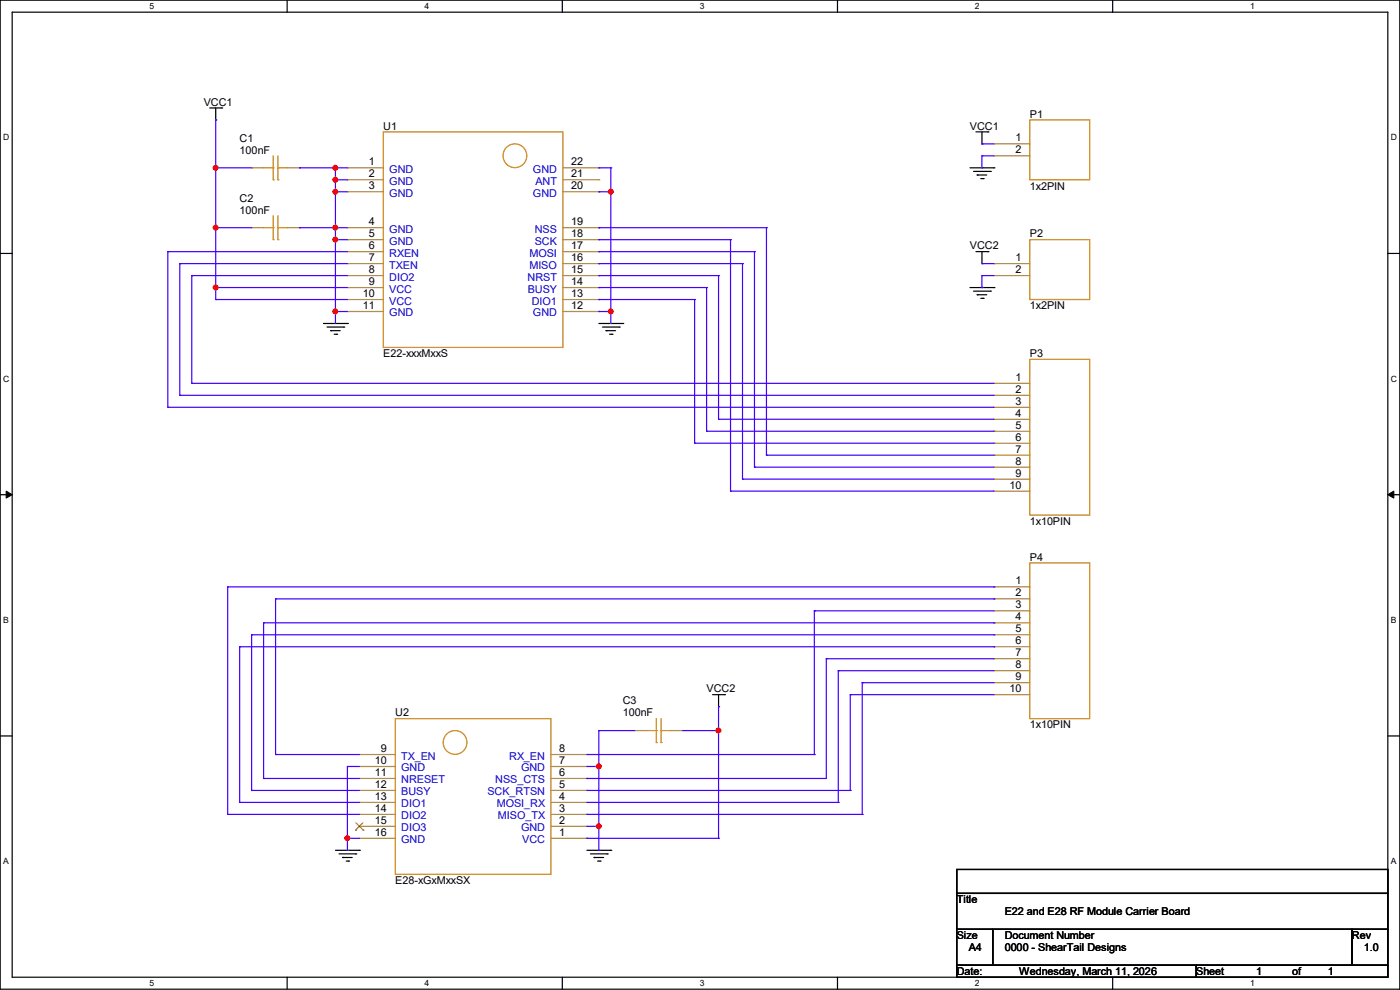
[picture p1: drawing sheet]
<svg xmlns="http://www.w3.org/2000/svg" width="297mm" height="210mm" viewBox="0 0 297 210" stroke-linecap="round" stroke-linejoin="round" font-family="sans-serif">
<path d="M0 0h297v209.8h-297zM2.6 2.6h291.8v204.7h-291.8z" fill="none" stroke="#000" stroke-width=".25"/>
<g fill="#fff">
<path d="M31.7 .3h1v2h-1z"/>
<path d="M31.7 207.6h1v1.9h-1z"/>
</g>
<path d="M60.9 0v2.6M60.9 207.3v2.5" fill="none" stroke="#000" stroke-width=".25"/>
<g fill="#fff">
<path d="M90.1 .3h1v2h-1z"/>
<path d="M90.1 207.6h1v1.9h-1z"/>
</g>
<path d="M119.3 0v2.6M119.3 207.3v2.5" fill="none" stroke="#000" stroke-width=".25"/>
<g fill="#fff">
<path d="M148.5 .3h.9v2h-.9z"/>
<path d="M148.5 207.6h.9v1.9h-.9z"/>
</g>
<path d="M177.7 0v2.6M177.7 207.3v2.5" fill="none" stroke="#000" stroke-width=".25"/>
<g fill="#fff">
<path d="M206.8 .3h1v2h-1z"/>
<path d="M206.8 207.6h1v1.9h-1z"/>
</g>
<path d="M236.1 0v2.6M236.1 207.3v2.5" fill="none" stroke="#000" stroke-width=".25"/>
<g fill="#fff">
<path d="M265.2 .3h1v2h-1z"/>
<path d="M265.2 207.6h1v1.9h-1z"/>
<path d="M.7 28.2h1.2v1.9h-1.2z"/>
<path d="M295.1 28.2h1.2v1.9h-1.2z"/>
<path d="M.7 79.3h1.2v2h-1.2z"/>
<path d="M295.1 79.3h1.2v2h-1.2z"/>
</g>
<path d="M0 53.8h2.6M294.4 53.8h2.6" fill="none" stroke="#000" stroke-width=".25"/>
<g fill="#fff">
<path d="M.7 130.5h1.2v2h-1.2z"/>
<path d="M295.1 130.5h1.1v2h-1.1z"/>
</g>
<path d="M0 104.9h2.6M294.4 104.9h2.6" fill="none" stroke="#000" stroke-width=".25"/>
<path d="M1.3 104.2l1.3 .7-1.3 .8zM294.4 104.9l1.3-.7v1.5z" fill="#000" stroke="#000" stroke-width=".21"/>
<g fill="#fff">
<path d="M.7 181.7h1.2v2h-1.2z"/>
<path d="M295.1 181.7h1.1v2h-1.1z"/>
</g>
<g fill="none" stroke="#000" stroke-width=".25">
<path d="M44.5 22.9h2.5M45.8 25.4h.1M45.8 22.9v2.5M47 22.9h.1M205.8 35.6h5.1M206.5 36.4h3.6M207.1 28h2.5M207.3 37.1h.1M207.3 37.1h2M208.1 37.9h.5M208.3 30.5h.1M208.3 28v2.5"/>
<path d="M208.6 37.9h.1M209.6 28h.1M210.1 36.4h.1M210.9 35.6h.1M207.1 53.4h2.5M208.3 55.9h.1M208.3 53.4v2.5M209.6 53.4h.1M68.6 68.6h5.1M69.4 69.4h3.5M70.1 70.1h.1M70.1 70.1h2.1"/>
<path d="M70.9 70.9h.5M71.4 70.9h.1M72.9 69.4h.1M73.7 68.6h.1M127 68.6h5.1M127.8 69.4h3.6M128.6 70.1h.1M128.6 70.1h2M129.3 70.9h.5M129.8 70.9h.1M131.4 69.4h.1M132.1 68.6h.1"/>
<path d="M205.8 61h5.1M206.5 61.8h3.6M207.3 62.5h.1M207.3 62.5h2M208.1 63.3h.5M208.6 63.3h.1M210.1 61.8h.1M210.9 61h.1M0 156.1h2.6M151.2 147.4h2.5M152.4 149.9h.1M152.4 147.4v2.5"/>
<path d="M153.7 147.4h.1M294.4 156.1h2.6M71.2 180.4h5M71.9 181.1h3.6M72.7 181.9h.1M72.7 181.9h2M73.4 182.7h.6M74 182.7h.1M75.5 181.1h.1M76.2 180.4h.1M124.5 180.4h5.1M125.3 181.1h3.5"/>
<path d="M126 181.9h.1M126 181.9h2.1M126.8 182.7h.5M127.3 182.7h.1M128.8 181.1h.1M129.6 180.4h.1M203 184.4h91.4v5.1h-91.4zM203 189.5h91.4v7.6h-91.4zM203 197.1h7.6v7.7h-7.6zM210.6 197.1h76.2v7.7h-76.2zM286.8 197.1h7.6v7.7h-7.6zM203 204.8h50.8v2.5h-50.8z"/>
<path d="M253.8 204.8h40.6v2.5h-40.6z"/>
</g>
<g fill="none" stroke="#cc8006" stroke-width=".25">
<path d="M55.9 35.6h2.1M58 38.1h.1M58 35.6h.1M58 33.1v5M59 38.1h.1M59 35.6h.1M59 33.1v5M59 35.6h2M81.3 28h38.1v45.7h-38.1zM218.5 25.4h12.7v12.7h-12.7zM55.9 48.3h2.1M58 50.8h.1"/>
<path d="M58 48.3h.1M58 45.8v5M59 50.8h.1M59 48.3h.1M59 45.8v5M59 48.3h2M218.5 50.8h12.7v12.7h-12.7zM218.5 76.2h12.7v33.1h-12.7zM218.5 119.4h12.7v33h-12.7zM83.9 152.4h33v33.1h-33zM137.2 155h2M139.2 157.5h.1"/>
<path d="M139.2 155h.1M139.2 152.4v5.1M140.3 157.5h.1M140.3 155h.1M140.3 152.4v5.1M140.3 155h2"/>
<circle cx="109.2" cy="33" r="2.52"/>
<circle cx="96.5" cy="157.5" r="2.52"/>
</g>
<g fill="none" stroke="#a84" stroke-width=".25">
<path d="M53.4 35.6h.1M53.4 35.6h2.5M61 35.6h2.5M63.5 35.6h.1M73.7 35.6h.1M73.7 38.1h.1M73.7 35.6h7.6M73.7 38.1h7.6M119.4 35.6h7.6M119.4 38.1h7.6M127 38.1h.1M127 35.6h.1"/>
<path d="M210.9 30.5h.1M210.9 33.1h.1M210.9 30.5h7.6M210.9 33.1h7.6M53.4 48.3h.1M53.4 48.3h2.5M61 48.3h2.5M63.5 48.3h.1M73.7 40.7h.1M73.7 48.3h.1M73.7 50.8h.1M73.7 53.4h.1"/>
<path d="M73.7 55.9h.1M73.7 58.5h.1M73.7 48.3h7.6M73.7 55.9h7.6M73.7 58.5h7.6M73.7 40.7h7.6M73.7 50.8h7.6M73.7 53.4h7.6M119.4 48.3h7.6M119.4 55.9h7.6M119.4 58.5h7.6M119.4 40.7h7.6"/>
<path d="M119.4 50.8h7.6M119.4 53.4h7.6M127 58.5h.1M127 55.9h.1M127 53.4h.1M127 50.8h.1M127 48.3h.1M127 40.7h.1M210.9 55.9h.1M210.9 58.5h.1M210.9 55.9h7.6M210.9 58.5h7.6"/>
<path d="M73.7 61h.1M73.7 63.5h.1M73.7 66.1h.1M73.7 61h7.6M73.7 63.5h7.6M73.7 66.1h7.6M119.4 61h7.6M119.4 63.5h7.6M119.4 66.1h7.6M127 66.1h.1M127 63.5h.1M127 61h.1"/>
<path d="M210.9 81.3h.1M210.9 83.9h.1M210.9 86.4h.1M210.9 88.9h.1M210.9 91.5h.1M210.9 94h.1M210.9 96.6h.1M210.9 99.1h.1M210.9 81.3h7.6M210.9 83.9h7.6M210.9 86.4h7.6M210.9 88.9h7.6"/>
<path d="M210.9 91.5h7.6M210.9 94h7.6M210.9 96.6h7.6M210.9 99.1h7.6M210.9 101.6h.1M210.9 104.2h.1M210.9 101.6h7.6M210.9 104.2h7.6M210.9 124.5h.1M210.9 127h.1M210.9 129.6h.1M210.9 132.1h.1"/>
<path d="M210.9 134.7h.1M210.9 137.2h.1M210.9 139.7h.1M210.9 124.5h7.6M210.9 127h7.6M210.9 129.6h7.6M210.9 132.1h7.6M210.9 134.7h7.6M210.9 137.2h7.6M210.9 139.7h7.6M134.7 155h.1M134.7 155h2.5"/>
<path d="M142.3 155h2.5M144.8 155h.1M210.9 142.3h.1M210.9 144.8h.1M210.9 147.4h.1M210.9 142.3h7.6M210.9 144.8h7.6M210.9 147.4h7.6M76.2 160.1h.1M76.2 162.6h.1M76.2 165.1h.1M76.2 167.7h.1"/>
<path d="M76.2 170.2h.1M76.2 172.8h.1M76.2 175.3h.1M76.2 177.8h.1M76.2 177.8h7.7M76.2 175.3h7.7M76.2 172.8h7.7M76.2 170.2h7.7M76.2 167.7h7.7M76.2 165.1h7.7M76.2 162.6h7.7M76.2 160.1h7.7"/>
<path d="M116.9 177.8h7.6M116.9 175.3h7.6M116.9 172.8h7.6M116.9 170.2h7.6M116.9 167.7h7.6M116.9 165.1h7.6M116.9 162.6h7.6M116.9 160.1h7.6M124.5 177.8h.1M124.5 175.3h.1M124.5 172.8h.1M124.5 170.2h.1"/>
<path d="M124.5 167.7h.1M124.5 165.1h.1M124.5 162.6h.1M124.5 160.1h.1"/>
</g>
<path d="M75.4 176.1h.1M75.5 174.5l1.5 1.6M77 174.5l-1.6 1.6M77 176.1h.1" fill="none" stroke="#804000" stroke-width=".21"/>
<g fill="none" stroke="#4200ff" stroke-width=".25">
<path d="M45.8 25.4h.1M45.8 35.6h.1M45.8 35.6h7.6M45.8 25.4v38.1M63.5 35.6h.1M63.5 35.6h10.2M71.2 35.6h.1M71.2 38.1h.1M71.2 35.6v33M71.2 38.1h2.5M127 35.6h.1M127 35.6h2.6"/>
<path d="M129.6 35.6h.1M129.6 35.6v33M208.3 30.5h.1M208.3 33.1h.1M208.3 35.6h.1M208.3 30.5h2.6M208.3 33.1h2.6M208.3 33.1v2.5M35.6 53.4h.1M35.6 53.4h38.1M35.6 53.4v33M38.1 55.9h.1"/>
<path d="M38.1 55.9h35.6M38.1 55.9v28M40.7 58.5h.1M40.7 58.5h33M40.7 58.5v22.8M45.8 48.3h.1M45.8 48.3h7.6M63.5 48.3h.1M63.5 48.3h10.2M71.2 40.7h.1M71.2 48.3h.1M71.2 50.8h.1"/>
<path d="M71.2 50.8h2.5M71.2 40.7h2.5M127 50.8h.1M127 53.4h.1M127 55.9h.1M127 48.3h.1M127 58.5h.1M127 40.7h.1M127 50.8h28M127 53.4h33.1M127 55.9h30.5M127 48.3h35.6"/>
<path d="M127 58.5h25.4M127 40.7h2.6M129.6 40.7h.1M152.4 58.5h.1M152.4 58.5v30.4M155 50.8h.1M155 50.8v53.4M157.5 55.9h.1M157.5 55.9v45.7M160.1 53.4h.1M160.1 53.4v45.7M162.6 48.3h.1"/>
<path d="M162.6 48.3v48.3M208.3 55.9h.1M208.3 58.5h.1M208.3 55.9h2.6M208.3 58.5h2.6M208.3 58.5v2.5M45.8 61h.1M45.8 63.5h.1M45.8 61h27.9M45.8 63.5h27.9M71.2 66.1h.1M71.2 66.1h2.5"/>
<path d="M127 61h.1M127 63.5h.1M127 66.1h.1M127 61h22.9M127 63.5h20.4M127 66.1h2.6M129.6 66.1h.1M147.4 63.5h.1M147.4 63.5v30.5M149.9 61h.1M149.9 61v30.5M208.3 61h.1"/>
<path d="M35.6 86.4h.1M35.6 86.4h175.3M38.1 83.9h.1M38.1 83.9h172.8M40.7 81.3h.1M40.7 81.3h170.2M147.4 94h.1M147.4 94h63.5M149.9 91.5h.1M149.9 91.5h61M152.4 88.9h.1M152.4 88.9h58.5"/>
<path d="M160.1 99.1h.1M160.1 99.1h50.8M162.6 96.6h.1M162.6 96.6h48.3M155 104.2h.1M155 104.2h55.9M157.5 101.6h.1M157.5 101.6h53.4M48.3 124.5h.1M48.3 124.5v48.3M48.3 124.5h162.6M50.8 137.2h.1"/>
<path d="M50.8 137.2v33M50.8 137.2h160.1M53.4 134.7h.1M53.4 134.7v33M53.4 134.7h157.5M55.9 132.1h.1M55.9 132.1v33M55.9 132.1h155M58.5 127h.1M58.5 127v33.1M58.5 127h152.4M172.8 129.6h.1"/>
<path d="M172.8 129.6v30.5M172.8 129.6h38.1M175.3 139.7h.1M175.3 139.7h35.6M175.3 139.7v25.4h-50.8M210.9 137.2h.1M210.9 134.7h.1M210.9 132.1h.1M210.9 127h.1M210.9 124.5h.1M127 155h.1M127 155v25.4"/>
<path d="M127 155h7.7M144.8 155h7.6M152.4 155h.1M152.4 149.9h.1M152.4 149.9v27.9M177.8 142.3h.1M177.8 142.3v27.9M177.8 142.3h33.1M180.4 147.4h.1M180.4 147.4v20.3M180.4 147.4h30.5M182.9 144.8h.1"/>
<path d="M182.9 144.8v28M182.9 144.8h28M48.3 172.8h.1M48.3 172.8h27.9M50.8 170.2h.1M50.8 170.2h25.4M53.4 167.7h.1M53.4 167.7h22.8M55.9 165.1h.1M55.9 165.1h20.3M58.5 160.1h.1M58.5 160.1h17.7"/>
<path d="M73.7 162.6h.1M73.7 177.8h.1M73.7 162.6h2.5M73.7 162.6v17.8M73.7 177.8h2.5M124.5 165.1h.1M124.5 177.8h.1M124.5 167.7h55.9M124.5 172.8h58.4M124.5 170.2h53.3M124.5 160.1h48.3M124.5 175.3h2.5"/>
<path d="M124.5 162.6h2.5M124.5 177.8h27.9M127 175.3h.1M127 162.6h.1M152.4 177.8h.1M172.8 160.1h.1M177.8 170.2h.1M180.4 167.7h.1M182.9 172.8h.1M73.7 180.4h.1M127 180.4h.1"/>
</g>
<g fill="#f00" stroke="#f00" stroke-width=".25">
<circle cx="71.1" cy="38.1" r=".49"/>
<circle cx="71.1" cy="35.6" r=".49"/>
<circle cx="71.1" cy="48.3" r=".49"/>
<circle cx="71.1" cy="40.7" r=".49"/>
<circle cx="71.1" cy="66.1" r=".49"/>
<circle cx="71.1" cy="50.8" r=".49"/>
<circle cx="45.7" cy="35.6" r=".49"/>
<circle cx="129.6" cy="66.1" r=".49"/>
<circle cx="129.6" cy="40.7" r=".49"/>
<circle cx="45.7" cy="61" r=".49"/>
<circle cx="45.7" cy="48.3" r=".49"/>
<circle cx="127" cy="175.3" r=".49"/>
<circle cx="73.7" cy="177.8" r=".49"/>
<circle cx="127" cy="162.6" r=".49"/>
<circle cx="152.4" cy="155" r=".49"/>
</g>
<g font-size="2.3">
<text x="43.2" y="22.4">VCC1</text>
<text x="81.3" y="27.5">U1</text>
<text x="205.8" y="27.5">VCC1</text>
<text x="215.4" y="30">1</text>
<text x="218.5" y="25">P1</text>
<text x="50.8" y="30.1">C1</text>
<text x="50.8" y="32.6">100nF</text>
<text x="78.3" y="35.1">1</text>
<text x="121.2" y="35.1">22</text>
<text x="215.4" y="32.5">2</text>
<text x="78.3" y="37.6">2</text>
<text x="78.3" y="40.1">3</text>
<text x="121.2" y="40.1">20</text>
<text x="121.2" y="37.6">21</text>
<text x="218.5" y="40.2">1x2PIN</text>
<text x="50.8" y="42.8">C2</text>
<text x="50.8" y="45.3">100nF</text>
<text x="78.3" y="47.8">4</text>
<text x="121.2" y="47.8">19</text>
<text x="78.3" y="50.3">5</text>
<text x="78.3" y="52.8">6</text>
<text x="121.2" y="52.8">17</text>
<text x="121.2" y="50.3">18</text>
<text x="205.8" y="52.9">VCC2</text>
<text x="218.5" y="50.4">P2</text>
<text x="78.3" y="55.4">7</text>
<text x="78.3" y="57.9">8</text>
<text x="121.2" y="57.9">15</text>
<text x="121.2" y="55.4">16</text>
<text x="215.4" y="55.4">1</text>
<text x="215.4" y="57.9">2</text>
<text x="77" y="63">10</text>
<text x="77" y="65.5">11</text>
<text x="78.3" y="60.5">9</text>
<text x="121.2" y="65.5">12</text>
<text x="121.2" y="63">13</text>
<text x="121.2" y="60.5">14</text>
<text x="218.5" y="65.6">1x2PIN</text>
<text x="81.3" y="75.8">E22-xxxMxxS</text>
<text x="218.5" y="75.8">P3</text>
<text x="215.4" y="80.8">1</text>
<text x="215.4" y="83.3">2</text>
<text x="215.4" y="85.9">3</text>
<text x="215.4" y="88.4">4</text>
<text x="215.4" y="90.9">5</text>
<text x="215.4" y="93.5">6</text>
<text x="215.4" y="96">7</text>
<text x="215.4" y="98.6">8</text>
<text x="215.4" y="101.1">9</text>
<text x="214.2" y="103.6">10</text>
<text x="218.5" y="111.3">1x10PIN</text>
<text x="218.5" y="119">P4</text>
<text x="215.4" y="124">1</text>
<text x="215.4" y="126.5">2</text>
<text x="215.4" y="129">3</text>
<text x="215.4" y="131.6">4</text>
<text x="215.4" y="134.1">5</text>
<text x="215.4" y="136.7">6</text>
<text x="215.4" y="139.2">7</text>
<text x="215.4" y="141.7">8</text>
<text x="132.1" y="149.4">C3</text>
<text x="149.9" y="146.9">VCC2</text>
<text x="214.2" y="146.8">10</text>
<text x="215.4" y="144.3">9</text>
<text x="83.9" y="152">U2</text>
<text x="132.1" y="152">100nF</text>
<text x="218.5" y="154.5">1x10PIN</text>
<text x="80.8" y="159.5">9</text>
<text x="118.7" y="159.5">8</text>
<text x="79.5" y="162.1">10</text>
<text x="79.5" y="164.6">11</text>
<text x="79.5" y="167.1">12</text>
<text x="118.7" y="167.1">5</text>
<text x="118.7" y="164.6">6</text>
<text x="118.7" y="162.1">7</text>
<text x="79.5" y="169.7">13</text>
<text x="79.5" y="172.2">14</text>
<text x="118.7" y="172.2">3</text>
<text x="118.7" y="169.7">4</text>
<text x="79.5" y="174.8">15</text>
<text x="79.5" y="177.3">16</text>
<text x="118.7" y="177.3">1</text>
<text x="118.7" y="174.8">2</text>
<text x="83.9" y="187.5">E28-xGxMxxSX</text>
<text x="203" y="191.6">Title</text>
<text x="213.2" y="194.1">E22 and E28 RF Module Carrier Board</text>
<text x="203" y="199.2">Size</text>
<text x="205.5" y="201.8">A4</text>
<text x="213.1" y="199.2">Document Number</text>
<text x="213.2" y="201.8">0000 - ShearTail Designs</text>
<text x="286.8" y="199.2">Rev</text>
<text x="289.4" y="201.8">1.0</text>
<text x="203" y="206.8">Date:</text>
<text x="216.2" y="206.8">Wednesday, March 11, 2026</text>
<text x="253.8" y="206.8">Sheet</text>
<text x="266.5" y="206.8">1</text>
<text x="274.1" y="206.8">of</text>
<text x="281.7" y="206.8">1</text>
</g>
<g font-size="2.3" fill="#00c">
<text x="82.6" y="36.7">GND</text>
<text x="82.6" y="39.2">GND</text>
<text x="82.6" y="41.7">GND</text>
<text x="113.1" y="41.7">GND</text>
<text x="113.1" y="36.7">GND</text>
<text x="113.6" y="39.2">ANT</text>
<text x="82.6" y="49.4">GND</text>
<text x="82.6" y="51.9">GND</text>
<text x="113.5" y="51.9">SCK</text>
<text x="113.5" y="49.4">NSS</text>
<text x="82.6" y="54.4">RXEN</text>
<text x="82.6" y="57">TXEN</text>
<text x="82.6" y="59.5">DIO2</text>
<text x="111.9" y="59.5">NRST</text>
<text x="112.3" y="57">MISO</text>
<text x="112.3" y="54.4">MOSI</text>
<text x="82.6" y="62.1">VCC</text>
<text x="82.6" y="64.6">VCC</text>
<text x="112" y="62.1">BUSY</text>
<text x="112.8" y="64.6">DIO1</text>
<text x="82.6" y="67.1">GND</text>
<text x="113.1" y="67.1">GND</text>
<text x="85.1" y="161.1">TX_EN</text>
<text x="108" y="161.1">RX_EN</text>
<text x="85.1" y="163.7">GND</text>
<text x="85.1" y="166.2">NRESET</text>
<text x="105.1" y="166.2">NSS_CTS</text>
<text x="110.5" y="163.7">GND</text>
<text x="85.1" y="168.7">BUSY</text>
<text x="85.1" y="171.3">DIO1</text>
<text x="85.1" y="173.8">DIO2</text>
<text x="103.4" y="168.7">SCK_RTSN</text>
<text x="105.4" y="171.3">MOSI_RX</text>
<text x="105.6" y="173.8">MISO_TX</text>
<text x="85.1" y="176.4">DIO3</text>
<text x="85.1" y="178.9">GND</text>
<text x="110.5" y="176.4">GND</text>
<text x="110.8" y="178.9">VCC</text>
</g>
<g font-size="1.8">
<text x="31.7" y="1.9">5</text>
<text x="90.1" y="1.9">4</text>
<text x="148.5" y="1.9">3</text>
<text x="206.8" y="1.9">2</text>
<text x="265.2" y="1.9">1</text>
<text x=".7" y="29.8">D</text>
<text x="295.1" y="29.8">D</text>
<text x=".7" y="80.9">C</text>
<text x="295.1" y="80.9">C</text>
<text x=".7" y="132.1">B</text>
<text x="295.1" y="132.1">B</text>
<text x=".7" y="183.3">A</text>
<text x="295.1" y="183.3">A</text>
<text x="31.7" y="209.2">5</text>
<text x="90.1" y="209.2">4</text>
<text x="148.5" y="209.2">3</text>
<text x="206.8" y="209.2">2</text>
<text x="265.2" y="209.2">1</text>
</g>
</svg>
